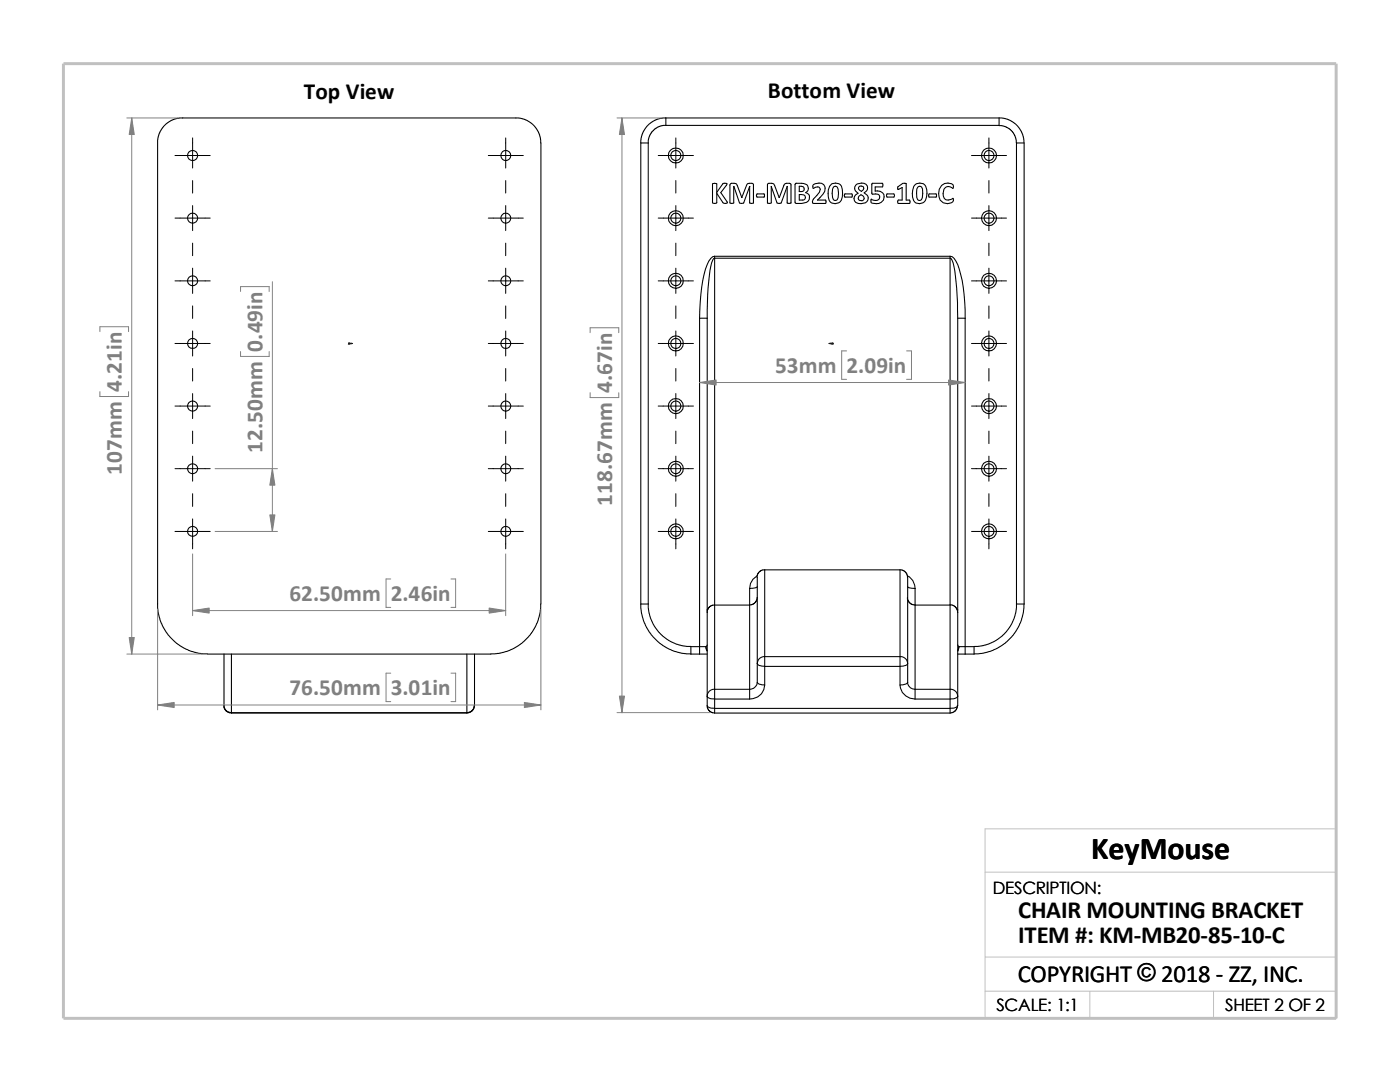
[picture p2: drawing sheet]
<svg xmlns="http://www.w3.org/2000/svg" width="279mm" height="216mm" viewBox="0 0 279 216" stroke-linecap="round" stroke-linejoin="round" font-family="sans-serif">
<path d="M196.6 174h70.1M196.6 197.8h70.1M196.6 191h70.1M217.5 197.8v5.4M242.2 197.8v5.4M26.8 203.2h239.9v-37.8h-70.1v37.8" fill="none" stroke="#c0c0c0" stroke-width=".2"/>
<path d="M12.7 12.7h254v190.5h-254z" fill="none" stroke="#c0c0c0" stroke-width=".59"/>
<g fill="none" stroke="#000" stroke-width=".21">
<path d="M31.5 28.5l.2-1.6 .9-1.7 1.5-1.1 1.7-.6h67.7l1.8 .6 1.4 1.1 1 1.7 .2 1.6v92M31.5 28.5v92.9l.4 2.3 .7 1.5 .9 1.5 1.4 1.4 1.8 1.2 1.6 .7 1.5 .4 1.6 .1M127.9 28.5v92M127.9 28.5h1.5M129.4 28.5v92M132.9 23.5l-.9 .1-1.1 .3-1.1 .7-.7 .6-1 1.7-.2 1.6M132.9 23.5h66.5M132.9 25h-.6l-.9 .3-1.1 .8-.8 1.3-.1 1.1M132.9 23.5v1.5M142.2 36.7l.4-.1 .4 .1v1.7l1.3-1.8 .8 .1-1.3 1.7 1.3 1.8v.3h-.7l-1.4-1.9v1.8a.62 .62 0 0 1-.8 .1zM148 39.4h.1M149.6 37.2v3.3l.7 .1 .1-3.8-.3-.2a.98 .98 0 0 0-1 .2l-1.1 2.6"/>
<path d="M149.6 37.2l-1.2 3.3-.4 .1-.4-.1-1.2-3.3v3.3l-.6 .1-.1-3.7 .1-.2 .7-.1 .5 .1 1 2.7M149.6 37.2h.1M151 38.8l1.5-.1 .1 .5-.1 .1h-1.5zM153.9 37.2v3.3l-.7 .1v-3.9l.8-.1 .4 .1 1.1 2.7 1-2.6a1.09 1.09 0 0 1 1.3-.1v3.9l-.7-.1v-3.3M153.9 37.2l1.2 3.3 .4 .1 .4-.1 1.2-3.3M153.9 37.2h.1M157.1 37.2h.1M158.7 36.6h.2a2.31 2.31 0 0 1 2.3 .5 .91 .91 0 0 1-.4 1.3 1.01 1.01 0 0 1 .8 .9 1.01 1.01 0 0 1-.6 1.1l-1 .2-1.3-.1zM159.5 38.8a.89 .89 0 0 1 1.2 .4 .52 .52 0 0 1-.1 .5 .52 .52 0 0 1-.5 .2h-.6zM159.5 37.2l.8 .1 .1 .1a.53 .53 0 0 1 0 .6 .53 .53 0 0 1-.5 .2h-.4zM162.3 36.8a1.63 1.63 0 0 1 2.3 .4 2.04 2.04 0 0 1-1 2.3l-.4 .4h1.5l.1 .1v.6l-2.6-.1v-.6l1.3-1.5 .2-.6a.49 .49 0 0 0-.5-.5l-.9 .3-.1-.6zM165.8 36.9a1.34 1.34 0 0 1 1.5-.3 1.34 1.34 0 0 1 .8 1.2 2.62 2.62 0 0 1-.7 2.7 1.34 1.34 0 0 1-2.1-1.2 2.85 2.85 0 0 1 .5-2.4z"/>
<path d="M166.3 37.3a.51 .51 0 0 1 .8 0 2.74 2.74 0 0 1-.2 2.7h-.4a2.22 2.22 0 0 1-.2-2.7zM168.6 38.7h1.4l.1 .6h-1.5zM170.8 36.9a1.61 1.61 0 0 1 2.3 .2 1.06 1.06 0 0 1-.6 1.4l.6 .4a1.01 1.01 0 0 1-.4 1.6 1.71 1.71 0 0 1-2.2-.5 1.13 1.13 0 0 1 .7-1.4l-.5-.5a.94 .94 0 0 1 .1-1.2zM171.4 39.2l.4-.3 .6 .4a.52 .52 0 0 1-.3 .7h-.6a.57 .57 0 0 1-.1-.8zM171.4 37.3a.58 .58 0 0 1 1 .3l-.5 .6-.5-.4-.1-.3zM174 36.6h2.1v.7h-1.4v.8a1.32 1.32 0 0 1 1.8 1.1 1.32 1.32 0 0 1-1.6 1.4h-.7a.51 .51 0 0 1-.3-.8 .93 .93 0 0 0 1.1 .2 .93 .93 0 0 0 .6-.9l-.3-.3-1.3-.1zM177 38.7h1.4a.38 .38 0 0 1 0 .6h-1.4zM179.2 37.3l1-.7h.6v3.3l.8 .1v.6h-2.4v-.5l.1-.2h.7v-2.5l-.8 .4zM182.6 36.9a1.37 1.37 0 0 1 1.5-.3 1.37 1.37 0 0 1 .9 1.2 2.77 2.77 0 0 1-.8 2.7 1.34 1.34 0 0 1-2.1-1.2 3.3 3.3 0 0 1 .5-2.4zM183.2 37.3a.51 .51 0 0 1 .7 0 2.92 2.92 0 0 1-.2 2.7l-.6-.2a3.5 3.5 0 0 1 .1-2.5zM185.4 38.7h1.4l.1 .6h-1.5zM187.9 37a1.62 1.62 0 0 1 2.3 0v.6a1.09 1.09 0 0 0-1.8 .2 1.64 1.64 0 0 0 .4 2.1h.4l1-.3 .1 .3-.1 .4a1.74 1.74 0 0 1-2 .1 1.74 1.74 0 0 1-.9-1.7l.2-.9z"/>
<path d="M199.4 23.5v1.5h-66.5M199.4 23.5l.9 .1 1 .3 .8 .4 .9 .8 1 1.5 .3 1v.9M199.4 25.1l1.3 .2 1.1 .7 .7 1 .4 1.5M202.9 28.5v92M202.9 28.5h1.5v92M142.6 51.1v.4M142.6 51.5v69.2M142.6 51.5h47M142.6 51.1h47M142.6 51.1a2.18 2.18 0 0 0-1.5 1.7 32 32 0 0 0-1.5 10.7M142.6 51.5a1.91 1.91 0 0 0-.7 1.6 53.5 53.5 0 0 0-.8 10.4M189.6 51.5a1.91 1.91 0 0 1 .8 1.6 57.6 57.6 0 0 1 .7 10.4"/>
<path d="M189.6 51.1a2.13 2.13 0 0 1 1.5 1.7 30.7 30.7 0 0 1 1.5 10.7M189.6 51.1v.4M189.6 51.5v69.2M139.6 63.5v65.5M139.6 63.5h1.5M141.1 63.5v58.2M191.1 63.5h1.5M191.1 63.5v58.2M192.6 63.5v65.5M149.6 117.4v3.3M151.1 119.2l-.1 .6-.4 .6-1 .3M151.1 115.2v17.2"/>
<path d="M151.1 117.1a2.12 2.12 0 0 1-1.5 .3M151.2 114.9a2.93 2.93 0 0 0-1.6 2.5M152.6 113.7l-.6 .1-.5 .4-.3 .4-.1 .6M152.6 113.7v17.3M152.6 113.7h27M179.6 113.7l.6 .1 .4 .3 .4 .5 .1 .6v17.2M179.6 113.7v17.3M181.1 114.9a2.69 2.69 0 0 1 1.5 2.5M181.1 119.2l.1 .6 .3 .4 .5 .4 .6 .1M181.1 117.1a1.87 1.87 0 0 0 1.5 .3M182.6 117.4v3.3M44.7 130.5v10.3"/>
<path d="M46.2 130.5v11.7M93.2 130.5v11.7M94.7 130.5v10.3a1.53 1.53 0 0 1-1.5 1.4M107.9 120.5l-.1 1.6-.4 1.6-.6 1.5-1 1.5-1.7 1.7-1.4 .9-1.6 .7-1.6 .4-1.5 .1h-56.6M127.9 120.5h1.5M127.9 120.5l.1 1.8 .6 2 .9 1.8 1.1 1.2 1.7 1.5 1.7 1 2 .5 1.9 .2M129.4 120.5l.1 1.5 .4 1.5 .7 1.5 1.2 1.5 1.6 1.3 1.5 .7 1.5 .4 1.5 .1M137.9 130.5h1.7M139.6 129h1.3M139.6 130.5h1.5M139.6 129h-1.7v1.5M139.6 129v1.5"/>
<path d="M140.9 129l.2 .8M140.9 129l.2 .9M141.1 138.9a1.46 1.46 0 0 0 1.5 .6M141.1 121.7v.5M141.1 128.7l-.2 .3M141.1 138.9v1.9M141.1 122.2v16.7M141.3 121.5l-.2 .2M142.6 120.7l-.7 .2-.4 .3-.3 .5-.1 .5M142.6 120.7v16.8M142.6 137.5v2M142.6 120.7h7"/>
<path d="M142.6 139.5v1.9M142.6 139.5h7M142.6 137.5h7M142.6 137.5a1.38 1.38 0 0 0-1.5 1.4M149.6 120.7v16.8M149.6 137.5v2M151.1 132.4a1.46 1.46 0 0 0 1.5 .6M151.1 136.1a1.46 1.46 0 0 0 1.5 .6M151.1 136.1a1.51 1.51 0 0 1-1.5 1.4M151.1 132.4v3.7M152.6 131v2M152.6 136.7a2.86 2.86 0 0 1-3 2.8"/>
<path d="M152.6 133h27M152.6 131h27M152.6 133v3.7M152.6 131a1.38 1.38 0 0 0-1.5 1.4M179.6 131v2M179.6 131a1.45 1.45 0 0 1 1.5 1.4M179.6 136.7a2.89 2.89 0 0 0 3 2.8M179.6 133v3.7M181.1 132.4a1.61 1.61 0 0 1-1.5 .6M181.1 136.1a1.61 1.61 0 0 1-1.5 .6M181.1 136.1a1.43 1.43 0 0 0 1.5 1.4M181.1 132.4v3.7"/>
<path d="M182.6 120.7h7M182.6 139.5h7M182.6 137.5h7M182.6 120.7v16.8M182.6 137.5v2M189.6 120.7v16.8M189.6 137.5v2M189.6 137.5a1.45 1.45 0 0 1 1.5 1.4M189.6 139.5v1.9M189.6 120.7l.6 .1 .4 .3 .4 .5 .1 .6M191 121.5l.1 .2M191.1 138.9v1.9a1.61 1.61 0 0 1-1.5 .6"/>
<path d="M191.1 121.7v.5M191.1 128.7l.3 .3M191.1 130.5h1.5M191.1 138.9a1.61 1.61 0 0 1-1.5 .6M191.1 122.2v16.7M191.4 129l-.3 .8M191.4 129l-.3 .9M191.4 129h1.2M192.6 129h1.8M192.6 129v1.5M194.4 129v1.5h-1.8M202.9 120.5l-.1 1.5-.4 1.5-.8 1.5-1.2 1.5-1.6 1.3-1.4 .7-1.6 .4-1.4 .1"/>
<path d="M202.9 120.5h1.5M204.4 120.5l-.2 1.8-.6 2-1.3 2.4-1.4 1.4-1.8 1.2-1.6 .7-1.5 .4-1.6 .1M44.7 140.8l.1 .7 .4 .4 1 .4M44.7 140.8a1.45 1.45 0 0 0 1.5 1.4M46.2 142.2v.1M46.2 142.3h47M46.2 142.2h47M93.2 142.2v.1M94.7 140.8l-.4 .9-.4 .4-.7 .2M141.1 140.8a1.46 1.46 0 0 0 1.5 .6M141.1 140.8l.2 .7 .3 .4 1 .4M142.6 141.4v.9"/>
<path d="M142.6 142.3h47M142.6 141.4h47M189.6 141.4v.9M191.1 140.8l-.3 .9-.5 .4-.7 .2"/>
<circle cx="38.4" cy="31" r="1.01"/>
<circle cx="100.9" cy="31" r="1"/>
<circle cx="134.9" cy="31" r="1.5"/>
<circle cx="134.9" cy="31" r="1.01"/>
<circle cx="197.4" cy="31" r="1"/>
<circle cx="197.4" cy="31" r="1.49"/>
<circle cx="38.4" cy="56" r="1"/>
<circle cx="38.4" cy="43.5" r="1"/>
<circle cx="100.9" cy="56" r=".99"/>
<circle cx="100.9" cy="43.5" r=".99"/>
<circle cx="134.9" cy="56" r="1"/>
<circle cx="134.9" cy="43.5" r="1.51"/>
<circle cx="134.9" cy="56" r="1.51"/>
<circle cx="134.9" cy="43.5" r="1"/>
<circle cx="197.4" cy="56" r=".99"/>
<circle cx="197.4" cy="43.5" r=".99"/>
<circle cx="197.4" cy="43.5" r="1.5"/>
<circle cx="197.4" cy="56" r="1.5"/>
<circle cx="38.4" cy="68.5" r="1"/>
<circle cx="100.9" cy="68.5" r=".99"/>
<circle cx="134.9" cy="68.5" r="1.5"/>
<circle cx="134.9" cy="68.5" r="1"/>
<circle cx="197.4" cy="68.5" r="1.49"/>
<circle cx="197.4" cy="68.5" r=".99"/>
<circle cx="38.4" cy="81" r="1.01"/>
<circle cx="38.4" cy="93.5" r="1"/>
<circle cx="100.9" cy="81" r="1"/>
<circle cx="100.9" cy="93.5" r=".99"/>
<circle cx="134.9" cy="81" r="1.01"/>
<circle cx="134.9" cy="93.5" r="1.51"/>
<circle cx="134.9" cy="81" r="1.51"/>
<circle cx="134.9" cy="93.5" r="1"/>
<circle cx="197.4" cy="81" r="1"/>
<circle cx="197.4" cy="93.5" r=".99"/>
<circle cx="197.4" cy="93.5" r="1.5"/>
<circle cx="197.4" cy="81.1" r="1.5"/>
<circle cx="38.4" cy="106" r="1"/>
<circle cx="100.9" cy="106" r=".99"/>
<circle cx="134.9" cy="106" r="1.5"/>
<circle cx="134.9" cy="106" r="1"/>
<circle cx="197.4" cy="106" r="1.49"/>
<circle cx="197.4" cy="106" r=".99"/>
</g>
<g fill="#00f" stroke="#00f" stroke-width=".2">
<path d="M70 68.5h.4l-.4 .1z"/>
<path d="M165.4 68.5h.4v.1z"/>
</g>
<path d="M69.6 68.5h.8M69.6 68.4l.2 .3M69.7 68.5h.1M69.7 68.4v.3M69.8 68.4l-.3 .3M165.4 68.5h.9M166 68.4l.3 .3M166.1 68.5h.1M166.1 68.4v.3M166.2 68.4l-.3 .3" fill="none" stroke="#00f" stroke-width=".2"/>
<g fill="none" stroke="#000" stroke-width=".2">
<path d="M34.9 31h7.1M38.4 27.5v6M38.4 36v2.5M97.5 31h6.9M100.9 27.5v6M100.9 36v2.5M131.4 31h7M134.9 27.5v6M134.9 36v2.5M193.9 31h7M197.4 27.5v6M197.4 36v2.5"/>
<path d="M34.9 56h7.1M34.9 43.5h7.1M38.4 41v5M38.4 48.5v2.5M38.4 53.5v5M97.5 56h6.9M97.5 43.5h6.9M100.9 41v5M100.9 48.5v2.5M100.9 53.5v5M131.4 56h7M131.4 43.5h7"/>
<path d="M134.9 41v5M134.9 48.5v2.5M134.9 53.5v5M193.9 56h7M193.9 43.5h7M197.4 41v5M197.4 48.5v2.5M197.4 53.5v5M34.9 68.5h7.1M38.4 61v2.5M38.4 66v5M38.4 73.5v2.5"/>
<path d="M38.4 78.5v5M97.5 68.5h6.9M100.9 61v2.5M100.9 66v5M100.9 73.5v2.5M100.9 78.5v5M131.4 68.5h7M134.9 61v2.5M134.9 66v5M134.9 73.5v2.5M134.9 78.5v5M193.9 68.5h7"/>
<path d="M197.4 61v2.5M197.4 66v5M197.4 73.5v2.5M197.4 78.5v5M34.9 93.5h7.1M34.9 81h7.1M38.4 86v2.5M38.4 91v5M38.4 98.5v2.5M97.5 93.5h6.9M97.5 81h6.9M100.9 86v2.5"/>
<path d="M100.9 91v5M100.9 98.5v2.5M131.4 93.5h7M131.4 81h7M134.9 86v2.5M134.9 91v5M134.9 98.5v2.5M193.9 93.5h7M193.9 81h7M197.4 86v2.5M197.4 91v5M197.4 98.5v2.5"/>
<path d="M34.9 106h7.1M38.4 103.5v6M97.5 106h6.9M100.9 103.5v6M131.4 106h7M134.9 103.5v6M193.9 106h7M197.4 103.5v6"/>
</g>
<g fill="none" stroke="#808080" stroke-width=".2">
<path d="M25.3 23.5h10.1M26.3 23.5v107M123.1 23.5h8.8M124.1 23.5v118.7M48 58.2v-1h5.7v1M54.4 56.2v49.8M19.9 66.2v-1h5.8v1M19.9 78.1v1h5.8v-1M48 70.1v1h5.7v-1M117.8 66.4v-1h5.7v1M117.8 78.4v.9h5.7v-.9M139.6 76.3h53"/>
<path d="M169 70h-1v5.7h1M180.9 70h1v5.7h-1M42.9 93.5h12.5M38.4 110.5v12.4M42.9 106h12.5M78 115.5h-1v5.7h1M90 115.5h.9v5.7h-.9M100.9 110.5v12.4M25.3 130.5h15.1M31.5 121.5v20.1M38.4 121.8h62.5M78 134.3h-1v5.7h1"/>
<path d="M90 134.3h.9v5.7h-.9M107.9 121.5v20.1M31.5 140.7h76.4M123.1 142.2h18.5"/>
</g>
<g fill="#808080" stroke="#808080" stroke-width=".2">
<path d="M26.3 23.5l.5 3.3h-1z"/>
<path d="M25.8 127.2h1l-.5 3.3z"/>
<path d="M31.5 140.7l3.3-.5v1z"/>
<path d="M104.6 140.2l3.3 .5-3.3 .5z"/>
<path d="M38.4 121.8l3.3-.5v1z"/>
<path d="M97.6 121.3l3.3 .5-3.3 .5z"/>
<path d="M54.4 93.5l.5 3.3h-1.1z"/>
<path d="M53.8 102.7h1.1l-.5 3.3z"/>
<path d="M139.6 76.3l3.3-.5v1z"/>
<path d="M189.3 75.8l3.3 .5-3.3 .5z"/>
<path d="M123.6 138.9h1l-.5 3.3z"/>
<path d="M124.1 23.5l.5 3.3h-1z"/>
</g>
<text font-size="6.4" x="217.8" y="171.4">KeyMouse</text>
<g font-size="4.9">
<text x="203.2" y="183.2">CHAIR MOUNTING BRACKET</text>
<text x="203.2" y="188.1">ITEM #: KM-MB20-85-10-C</text>
<text x="203.1" y="195.9">COPYRIGHT © 2018 - ZZ, INC.</text>
</g>
<g font-size="4.6">
<text x="60.6" y="19.7">Top View</text>
<text x="153.2" y="19.6">Bottom View</text>
</g>
<g font-size="4.6" fill="#808080">
<text x="52.4" y="70.1" transform="rotate(-90 52.4 70.1)">0.49in</text>
<text x="154.7" y="74.5">53mm</text>
<text x="169" y="74.5">2.09in</text>
<text x="24.3" y="78.1" transform="rotate(-90 24.3 78.1)">4.21in</text>
<text x="122.2" y="78.4" transform="rotate(-90 122.2 78.4)">4.67in</text>
<text x="24.3" y="94.8" transform="rotate(-90 24.3 94.8)">107mm</text>
<text x="52.4" y="90.4" transform="rotate(-90 52.4 90.4)">12.50mm</text>
<text x="122.2" y="101" transform="rotate(-90 122.2 101)">118.67mm</text>
<text x="57.7" y="120">62.50mm</text>
<text x="78" y="120">2.46in</text>
<text x="57.7" y="138.8">76.50mm</text>
<text x="78" y="138.8">3.01in</text>
</g>
<g font-size="3.4">
<text x="198.2" y="178.5">DESCRIPTION:</text>
<text x="198.8" y="201.7">SCALE: 1:1</text>
<text x="244.5" y="201.7">SHEET 2 OF 2</text>
</g>
</svg>
